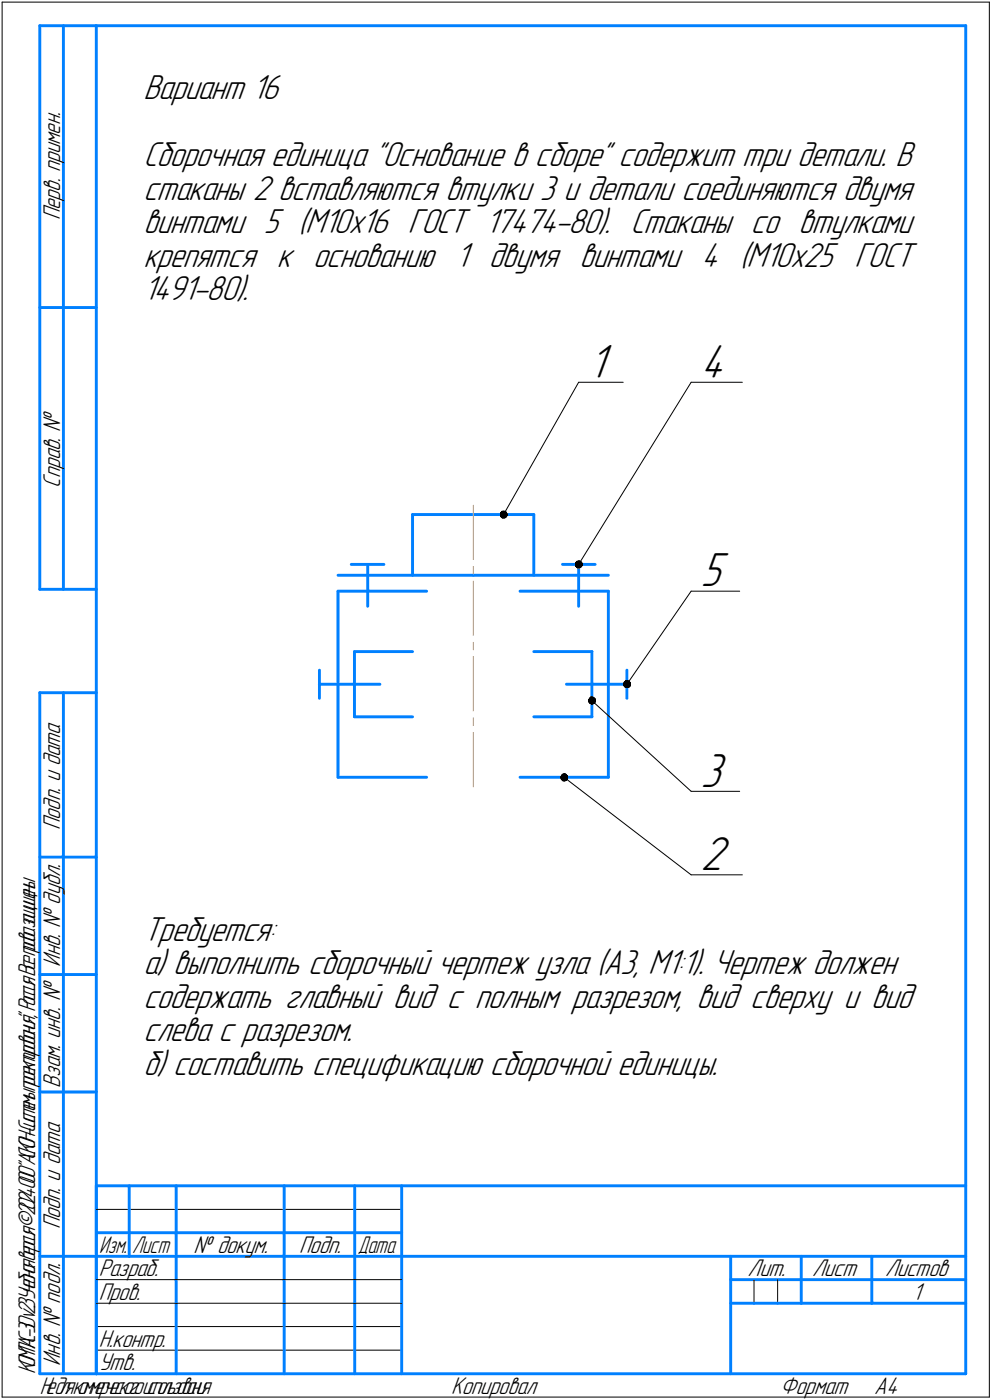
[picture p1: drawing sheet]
<svg xmlns="http://www.w3.org/2000/svg" width="211mm" height="298mm" viewBox="0 0 211 298" stroke-linecap="round" stroke-linejoin="round" font-family="sans-serif">
<g fill="none" stroke="#000" stroke-width=".21">
<path d="M.5 .5h210zM.5 .5v297zM210.5 .5v297zM123.1 81.4l-16 28.2zM123.1 81.4h9.5zM147 81.4l-23.9 38.8zM147 81.4h10.9zM147 125.9l-13.6 19.8zM147 125.9h10.4zM125.9 149.2l21.1 19.3zM120 165.5l27 20.8zM147 168.5h10.4z"/>
<path d="M147 186.3h10.9zM20.5 257.5h65zM20.5 272.5h17zM20.5 277.5h17zM37.5 272.5h23zM37.5 277.5h23zM60.5 272.5h15zM60.5 277.5h15zM75.5 272.5h10zM75.5 277.5h10zM160.4 272.5v5zM165.4 272.5v5z"/>
<path d="M.5 297.5h210zM20.5 282.4h65zM20.5 287.5h65z"/>
</g>
<g fill="none" stroke="#0080ff" stroke-width=".62">
<path d="M8.5 5.5v120zM8.5 5.5h12zM13.5 5.5v120zM20.5 5.5h185zM20.5 5.5v287zM205.5 5.5v287zM8.5 65.5h12zM87.8 109.6h12.9zM87.8 109.6v12.9zM100.7 109.6h12.9zM113.6 109.6v12.9zM8.5 125.5h12z"/>
<path d="M71.9 122.5h28.8zM71.9 125.9h18.9zM71.9 125.9v19.8zM74.7 120.2h7zM75.4 138.7v7zM75.4 138.7h12.4zM78.2 120.2v8.9zM100.7 122.5h28.7zM110.6 125.9h18.8zM113.6 138.7h12.3zM119.7 120.2h6.9zM123.1 120.2v8.9z"/>
<path d="M125.9 138.7v7zM129.4 125.9v19.8zM8.5 147.5v145zM8.5 147.5h12zM13.5 147.5v145zM68 145.7h3.9zM68 142.7v3zM68 145.7v3zM71.9 145.7h8.9zM71.9 145.7v19.8zM75.4 145.7v6.9zM75.4 152.6h12.4z"/>
<path d="M113.6 152.6h12.3zM120.5 145.7h8.9zM125.9 145.7v6.9zM129.4 145.7h4zM129.4 145.7v19.8zM133.4 142.7v3zM133.4 145.7v3zM71.9 165.5h18.9zM110.6 165.5h18.8zM8.5 182.5h12zM8.5 207.5h12zM8.5 232.5h12z"/>
<path d="M20.5 252.5h185zM20.5 252.5v40zM27.5 252.5v15zM37.5 252.5v25zM60.5 252.5v25zM75.5 252.5v25zM85.5 252.5v40zM8.5 267.5h12zM20.5 262.5h7zM20.5 267.5h7zM27.5 262.5h10zM27.5 267.5h10z"/>
<path d="M37.5 277.5v15zM37.5 262.5h23zM37.5 267.5h23zM60.5 277.5v15zM60.5 262.5h15zM60.5 267.5h15zM75.5 277.5v15zM75.5 262.5h10zM75.5 267.5h10zM85.5 267.5h120zM155.4 267.5v25zM155.4 272.5h15.1z"/>
<path d="M155.4 277.5h5zM160.4 277.5h5zM165.4 277.5h5.1zM170.5 267.5v10zM170.5 272.5h35zM170.5 277.5h15zM185.5 267.5v10zM185.5 277.5h20zM8.5 292.5h12zM20.5 292.5h185z"/>
</g>
<path d="M100.7 107.6v11.5zM100.7 120.6v1.6zM100.7 123.7v11.5zM100.7 136.8v1.5zM100.7 139.8v11.6zM100.7 152.9v1.6zM100.7 156v11.5z" fill="none" stroke="#ff8000" stroke-width=".21"/>
<g fill="#fff" stroke="#fff" stroke-width=".21">
<path d="M125.1 72.6h5.5zM125.1 72.7h5.5zM125.1 72.8h5.5zM125.1 72.8h5.5zM125.1 72.9h5.5zM125.1 72.9h5.5zM125.1 73h5.5zM125.1 73h5.5zM125.1 73.1h5.5zM125.1 73.2h5.5zM125.1 73.2h5.5zM125.1 73.3h5.5zM125.1 73.3h5.5zM125.1 73.4h5.5zM125.1 73.4h5.5zM125.1 73.5h5.5zM125.1 73.5h5.5zM125.1 73.6h5.5zM125.1 73.7h5.5zM125.1 73.7h5.5zM125.1 73.8h5.5zM125.1 73.8h5.5zM125.1 73.9h5.5zM125.1 73.9h5.5zM125.1 74h5.5zM125.1 74.1h5.5zM125.1 74.1h5.5zM125.1 74.2h5.5zM125.1 74.2h5.5zM125.1 74.3h5.5zM125.1 74.3h5.5zM125.1 74.4h5.5zM125.1 74.5h5.5zM125.1 74.5h5.5zM125.1 74.6h5.5zM125.1 74.6h5.5zM125.1 74.7h5.5zM125.1 74.7h5.5zM125.1 74.8h5.5zM125.1 74.8h5.5zM125.1 74.9h5.5zM125.1 75h5.5zM125.1 75h5.5zM125.1 75.1h5.5zM125.1 75.1h5.5zM125.1 75.2h5.5zM125.1 75.2h5.5zM125.1 75.3h5.5zM125.1 75.4h5.5zM125.1 75.4h5.5zM125.1 75.5h5.5zM125.1 75.5h5.5zM125.1 75.6h5.5zM125.1 75.6h5.5zM125.1 75.7h5.5zM125.1 75.7h5.5zM125.1 75.8h5.5zM125.1 75.9h5.5zM125.1 75.9h5.5zM125.1 76h5.5zM125.1 76h5.5zM125.1 76.1h5.5zM125.1 76.1h5.5zM125.1 76.2h5.5zM125.1 76.3h5.5zM125.1 76.3h5.5zM125.1 76.4h5.5zM125.1 76.4h5.5zM125.1 76.5h5.5zM125.1 76.5h5.5zM125.1 76.6h5.5zM125.1 76.7h5.5zM125.1 76.7h5.5zM125.1 76.8h5.5zM125.1 76.8h5.5zM125.1 76.9h5.5zM125.1 76.9h5.5zM125.1 77h5.5zM125.1 77h5.5zM125.1 77.1h5.5zM125.1 77.2h5.5zM125.1 77.2h5.5zM125.1 77.3h5.5zM125.1 77.3h5.5zM125.1 77.4h5.5zM125.1 77.4h5.5zM125.1 77.5h5.5zM125.1 77.6h5.5zM125.1 77.6h5.5zM125.1 77.7h5.5zM125.1 77.7h5.5zM125.1 77.8h5.5zM125.1 77.8h5.5zM125.1 77.9h5.5zM125.1 77.9h5.5zM125.1 78h5.5zM125.1 78.1h5.5zM125.1 78.1h5.5zM125.1 78.2h5.5zM125.1 78.2h5.5zM125.1 78.3h5.5zM125.1 78.3h5.5zM125.1 78.4h5.5zM125.1 78.5h5.5zM125.1 78.5h5.5zM125.1 78.6h5.5zM125.1 78.6h5.5zM125.1 78.7h5.5zM125.1 78.7h5.5zM125.1 78.8h5.5zM125.1 78.9h5.5zM125.1 78.9h5.5zM125.1 79h5.5zM125.1 79h5.5zM125.1 79.1h5.5zM125.1 79.1h5.5zM125.1 79.2h5.5zM125.1 79.2h5.5zM125.1 79.3h5.5zM125.1 79.4h5.5zM125.1 79.4h5.5zM125.1 79.5h5.5zM125.1 79.5h5.5zM125.1 79.6h5.5zM125.1 79.6h5.5zM125.1 79.7h5.5zM125.1 79.8h5.5zM125.1 79.8h5.5zM125.1 79.9h5.5zM125.1 79.9h5.5zM125.1 80h5.5zM125.1 80h5.5zM125.1 80.1h5.5zM125.1 80.2h5.5zM125.1 80.2h5.5zM125.1 80.3h5.5zM125.1 80.3h5.5zM125.1 80.4h5.5zM125.1 80.4h5.5zM125.1 80.5h5.5zM125.1 80.5h5.5zM125.1 80.6h5.5zM125.1 80.7h5.5zM125.1 80.7h5.5zM125.1 80.8h5.5zM125.1 80.8h5.5zM125.1 80.9h5.5zM125.1 80.9h5.5zM125.1 81h5.5zM125.1 81.1h5.5zM125.1 81.1h5.5zM125.1 81.2h5.5zM125.1 81.2h5.5zM125.1 81.3h5.5zM125.1 81.3h5.5zM125.1 81.4h5.5zM125.1 81.4h5.5zM125.1 81.5h5.5zM125.1 81.6h5.5zM125.1 81.6h5.5zM125.1 81.7h5.5zM125.1 81.7h5.5zM125.1 81.8h5.5zM125.1 81.8h5.5zM125.1 81.9h5.5zM125.1 82h5.5zM125.1 82h5.5zM125.1 82.1h5.5zM125.1 82.1h5.5zM125.1 82.2h5.5zM125.1 82.2h5.5zM125.1 82.3h5.5zM125.1 82.4h5.5zM125.1 82.4h5.5zM125.1 82.5h5.5z"/>
<path d="M149 72.6h7zM149 72.7h7zM149 72.8h7zM149 72.8h7zM149 72.9h7zM149 72.9h7zM149 73h7zM149 73h7zM149 73.1h7zM149 73.2h7zM149 73.2h7zM149 73.3h7zM149 73.3h7zM149 73.4h7zM149 73.4h7zM149 73.5h7zM149 73.5h7zM149 73.6h7zM149 73.7h7zM149 73.7h7zM149 73.8h7zM149 73.8h7zM149 73.9h7zM149 73.9h7zM149 74h7zM149 74.1h7zM149 74.1h7zM149 74.2h7zM149 74.2h7zM149 74.3h7zM149 74.3h7zM149 74.4h7zM149 74.5h7zM149 74.5h7zM149 74.6h7zM149 74.6h7zM149 74.7h7zM149 74.7h7zM149 74.8h7zM149 74.8h7zM149 74.9h7zM149 75h7zM149 75h7zM149 75.1h7zM149 75.1h7zM149 75.2h7zM149 75.2h7zM149 75.3h7zM149 75.4h7zM149 75.4h7zM149 75.5h7zM149 75.5h7zM149 75.6h7zM149 75.6h7zM149 75.7h7zM149 75.7h7zM149 75.8h7zM149 75.9h7zM149 75.9h7zM149 76h7zM149 76h7zM149 76.1h7zM149 76.1h7zM149 76.2h7zM149 76.3h7zM149 76.3h7zM149 76.4h7zM149 76.4h7zM149 76.5h7zM149 76.5h7zM149 76.6h7zM149 76.7h7zM149 76.7h7zM149 76.8h7zM149 76.8h7zM149 76.9h7zM149 76.9h7zM149 77h7zM149 77h7zM149 77.1h7zM149 77.2h7zM149 77.2h7zM149 77.3h7zM149 77.3h7zM149 77.4h7zM149 77.4h7zM149 77.5h7zM149 77.6h7zM149 77.6h7zM149 77.7h7zM149 77.7h7zM149 77.8h7zM149 77.8h7zM149 77.9h7zM149 77.9h7zM149 78h7zM149 78.1h7zM149 78.1h7zM149 78.2h7zM149 78.2h7zM149 78.3h7zM149 78.3h7zM149 78.4h7zM149 78.5h7zM149 78.5h7zM149 78.6h7zM149 78.6h7zM149 78.7h7zM149 78.7h7zM149 78.8h7zM149 78.9h7zM149 78.9h7zM149 79h7zM149 79h7zM149 79.1h7zM149 79.1h7zM149 79.2h7zM149 79.2h7zM149 79.3h7zM149 79.4h7zM149 79.4h7zM149 79.5h7zM149 79.5h7zM149 79.6h7zM149 79.6h7zM149 79.7h7zM149 79.8h7zM149 79.8h7zM149 79.9h7zM149 79.9h7zM149 80h7zM149 80h7zM149 80.1h7zM149 80.2h7zM149 80.2h7zM149 80.3h7zM149 80.3h7zM149 80.4h7zM149 80.4h7zM149 80.5h7zM149 80.5h7zM149 80.6h7zM149 80.7h7zM149 80.7h7zM149 80.8h7zM149 80.8h7zM149 80.9h7zM149 80.9h7zM149 81h7zM149 81.1h7zM149 81.1h7zM149 81.2h7zM149 81.2h7zM149 81.3h7zM149 81.3h7zM149 81.4h7zM149 81.4h7zM149 81.5h7zM149 81.6h7zM149 81.6h7zM149 81.7h7zM149 81.7h7zM149 81.8h7zM149 81.8h7zM149 81.9h7zM149 82h7zM149 82h7zM149 82.1h7zM149 82.1h7zM149 82.2h7zM149 82.2h7zM149 82.3h7zM149 82.4h7zM149 82.4h7zM149 82.5h7z"/>
<path d="M149 117.1h6.4zM149 117.2h6.4zM149 117.2h6.4zM149 117.3h6.4zM149 117.3h6.4zM149 117.4h6.4zM149 117.5h6.4zM149 117.5h6.4zM149 117.6h6.4zM149 117.6h6.4zM149 117.7h6.4zM149 117.7h6.4zM149 117.8h6.4zM149 117.9h6.4zM149 117.9h6.4zM149 118h6.4zM149 118h6.4zM149 118.1h6.4zM149 118.1h6.4zM149 118.2h6.4zM149 118.3h6.4zM149 118.3h6.4zM149 118.4h6.4zM149 118.4h6.4zM149 118.5h6.4zM149 118.5h6.4zM149 118.6h6.4zM149 118.6h6.4zM149 118.7h6.4zM149 118.8h6.4zM149 118.8h6.4zM149 118.9h6.4zM149 118.9h6.4zM149 119h6.4zM149 119h6.4zM149 119.1h6.4zM149 119.2h6.4zM149 119.2h6.4zM149 119.3h6.4zM149 119.3h6.4zM149 119.4h6.4zM149 119.4h6.4zM149 119.5h6.4zM149 119.5h6.4zM149 119.6h6.4zM149 119.7h6.4zM149 119.7h6.4zM149 119.8h6.4zM149 119.8h6.4zM149 119.9h6.4zM149 119.9h6.4zM149 120h6.4zM149 120.1h6.4zM149 120.1h6.4zM149 120.2h6.4zM149 120.2h6.4zM149 120.3h6.4zM149 120.3h6.4zM149 120.4h6.4zM149 120.5h6.4zM149 120.5h6.4zM149 120.6h6.4zM149 120.6h6.4zM149 120.7h6.4zM149 120.7h6.4zM149 120.8h6.4zM149 120.8h6.4zM149 120.9h6.4zM149 121h6.4zM149 121h6.4zM149 121.1h6.4zM149 121.1h6.4zM149 121.2h6.4zM149 121.2h6.4zM149 121.3h6.4zM149 121.4h6.4zM149 121.4h6.4zM149 121.5h6.4zM149 121.5h6.4zM149 121.6h6.4zM149 121.6h6.4zM149 121.7h6.4zM149 121.8h6.4zM149 121.8h6.4zM149 121.9h6.4zM149 121.9h6.4zM149 122h6.4zM149 122h6.4zM149 122.1h6.4zM149 122.1h6.4zM149 122.2h6.4zM149 122.3h6.4zM149 122.3h6.4zM149 122.4h6.4zM149 122.4h6.4zM149 122.5h6.4zM149 122.5h6.4zM149 122.6h6.4zM149 122.7h6.4zM149 122.7h6.4zM149 122.8h6.4zM149 122.8h6.4zM149 122.9h6.4zM149 122.9h6.4zM149 123h6.4zM149 123h6.4zM149 123.1h6.4zM149 123.2h6.4zM149 123.2h6.4zM149 123.3h6.4zM149 123.3h6.4zM149 123.4h6.4zM149 123.4h6.4zM149 123.5h6.4zM149 123.6h6.4zM149 123.6h6.4zM149 123.7h6.4zM149 123.7h6.4zM149 123.8h6.4zM149 123.8h6.4zM149 123.9h6.4zM149 124h6.4zM149 124h6.4zM149 124.1h6.4zM149 124.1h6.4zM149 124.2h6.4zM149 124.2h6.4zM149 124.3h6.4zM149 124.3h6.4zM149 124.4h6.4zM149 124.5h6.4zM149 124.5h6.4zM149 124.6h6.4zM149 124.6h6.4zM149 124.7h6.4zM149 124.7h6.4zM149 124.8h6.4zM149 124.9h6.4zM149 124.9h6.4zM149 125h6.4zM149 125h6.4zM149 125.1h6.4zM149 125.1h6.4zM149 125.2h6.4zM149 125.3h6.4zM149 125.3h6.4zM149 125.4h6.4zM149 125.4h6.4zM149 125.5h6.4zM149 125.5h6.4zM149 125.6h6.4zM149 125.6h6.4zM149 125.7h6.4zM149 125.8h6.4zM149 125.8h6.4zM149 125.9h6.4zM149 125.9h6.4zM149 126h6.4zM149 126h6.4zM149 126.1h6.4zM149 126.2h6.4zM149 126.2h6.4zM149 126.3h6.4zM149 126.3h6.4zM149 126.4h6.4zM149 126.4h6.4zM149 126.5h6.4zM149 126.5h6.4zM149 126.6h6.4zM149 126.7h6.4zM149 126.7h6.4zM149 126.8h6.4zM149 126.8h6.4zM149 126.9h6.4zM149 126.9h6.4z"/>
<path d="M149 177.5h7zM149 177.6h7zM149 177.6h7zM149 177.7h7zM149 177.7h7zM149 177.8h7zM149 177.9h7zM149 177.9h7zM149 178h7zM149 178h7zM149 178.1h7zM149 178.1h7zM149 178.2h7zM149 178.3h7zM149 178.3h7zM149 178.4h7zM149 178.4h7zM149 178.5h7zM149 178.5h7zM149 178.6h7zM149 178.6h7zM149 178.7h7zM149 178.8h7zM149 178.8h7zM149 178.9h7zM149 178.9h7zM149 179h7zM149 179h7zM149 179.1h7zM149 179.2h7zM149 179.2h7zM149 179.3h7zM149 179.3h7zM149 179.4h7zM149 179.4h7zM149 179.5h7zM149 179.5h7zM149 179.6h7zM149 179.7h7zM149 179.7h7zM149 179.8h7zM149 179.8h7zM149 179.9h7zM149 179.9h7zM149 180h7zM149 180.1h7zM149 180.1h7zM149 180.2h7zM149 180.2h7zM149 180.3h7zM149 180.3h7zM149 180.4h7zM149 180.5h7zM149 180.5h7zM149 180.6h7zM149 180.6h7zM149 180.7h7zM149 180.7h7zM149 180.8h7zM149 180.8h7zM149 180.9h7zM149 181h7zM149 181h7zM149 181.1h7zM149 181.1h7zM149 181.2h7zM149 181.2h7zM149 181.3h7zM149 181.4h7zM149 181.4h7zM149 181.5h7zM149 181.5h7zM149 181.6h7zM149 181.6h7zM149 181.7h7zM149 181.8h7zM149 181.8h7zM149 181.9h7zM149 181.9h7zM149 182h7zM149 182h7zM149 182.1h7zM149 182.1h7zM149 182.2h7zM149 182.3h7zM149 182.3h7zM149 182.4h7zM149 182.4h7zM149 182.5h7zM149 182.5h7zM149 182.6h7zM149 182.7h7zM149 182.7h7zM149 182.8h7zM149 182.8h7zM149 182.9h7zM149 182.9h7zM149 183h7zM149 183h7zM149 183.1h7zM149 183.2h7zM149 183.2h7zM149 183.3h7zM149 183.3h7zM149 183.4h7zM149 183.4h7zM149 183.5h7zM149 183.6h7zM149 183.6h7zM149 183.7h7zM149 183.7h7zM149 183.8h7zM149 183.8h7zM149 183.9h7zM149 184h7zM149 184h7zM149 184.1h7zM149 184.1h7zM149 184.2h7zM149 184.2h7zM149 184.3h7zM149 184.3h7zM149 184.4h7zM149 184.5h7zM149 184.5h7zM149 184.6h7zM149 184.6h7zM149 184.7h7zM149 184.7h7zM149 184.8h7zM149 184.9h7zM149 184.9h7zM149 185h7zM149 185h7zM149 185.1h7zM149 185.1h7zM149 185.2h7zM149 185.3h7zM149 185.3h7zM149 185.4h7zM149 185.4h7zM149 185.5h7zM149 185.5h7zM149 185.6h7zM149 185.6h7zM149 185.7h7zM149 185.8h7zM149 185.8h7zM149 185.9h7zM149 185.9h7zM149 186h7zM149 186h7zM149 186.1h7zM149 186.2h7zM149 186.2h7zM149 186.3h7zM149 186.3h7zM149 186.4h7zM149 186.4h7zM149 186.5h7zM149 186.5h7zM149 186.6h7zM149 186.7h7zM149 186.7h7zM149 186.8h7zM149 186.8h7zM149 186.9h7zM149 186.9h7zM149 187h7zM149 187.1h7zM149 187.1h7zM149 187.2h7zM149 187.2h7zM149 187.3h7zM149 187.3h7z"/>
<path d="M149 159.7h6.4zM149 159.8h6.4zM149 159.9h6.4zM149 159.9h6.4zM149 160h6.4zM149 160h6.4zM149 160.1h6.4zM149 160.1h6.4zM149 160.2h6.4zM149 160.2h6.4zM149 160.3h6.4zM149 160.4h6.4zM149 160.4h6.4zM149 160.5h6.4zM149 160.5h6.4zM149 160.6h6.4zM149 160.6h6.4zM149 160.7h6.4zM149 160.8h6.4zM149 160.8h6.4zM149 160.9h6.4zM149 160.9h6.4zM149 161h6.4zM149 161h6.4zM149 161.1h6.4zM149 161.1h6.4zM149 161.2h6.4zM149 161.3h6.4zM149 161.3h6.4zM149 161.4h6.4zM149 161.4h6.4zM149 161.5h6.4zM149 161.5h6.4zM149 161.6h6.4zM149 161.7h6.4zM149 161.7h6.4zM149 161.8h6.4zM149 161.8h6.4zM149 161.9h6.4zM149 161.9h6.4zM149 162h6.4zM149 162.1h6.4zM149 162.1h6.4zM149 162.2h6.4zM149 162.2h6.4zM149 162.3h6.4zM149 162.3h6.4zM149 162.4h6.4zM149 162.4h6.4zM149 162.5h6.4zM149 162.6h6.4zM149 162.6h6.4zM149 162.7h6.4zM149 162.7h6.4zM149 162.8h6.4zM149 162.8h6.4zM149 162.9h6.4zM149 163h6.4zM149 163h6.4zM149 163.1h6.4zM149 163.1h6.4zM149 163.2h6.4zM149 163.2h6.4zM149 163.3h6.4zM149 163.4h6.4zM149 163.4h6.4zM149 163.5h6.4zM149 163.5h6.4zM149 163.6h6.4zM149 163.6h6.4zM149 163.7h6.4zM149 163.7h6.4zM149 163.8h6.4zM149 163.9h6.4zM149 163.9h6.4zM149 164h6.4zM149 164h6.4zM149 164.1h6.4zM149 164.1h6.4zM149 164.2h6.4zM149 164.3h6.4zM149 164.3h6.4zM149 164.4h6.4zM149 164.4h6.4zM149 164.5h6.4zM149 164.5h6.4zM149 164.6h6.4zM149 164.6h6.4zM149 164.7h6.4zM149 164.8h6.4zM149 164.8h6.4zM149 164.9h6.4zM149 164.9h6.4zM149 165h6.4zM149 165h6.4zM149 165.1h6.4zM149 165.2h6.4zM149 165.2h6.4zM149 165.3h6.4zM149 165.3h6.4zM149 165.4h6.4zM149 165.4h6.4zM149 165.5h6.4zM149 165.6h6.4zM149 165.6h6.4zM149 165.7h6.4zM149 165.7h6.4zM149 165.8h6.4zM149 165.8h6.4zM149 165.9h6.4zM149 165.9h6.4zM149 166h6.4zM149 166.1h6.4zM149 166.1h6.4zM149 166.2h6.4zM149 166.2h6.4zM149 166.3h6.4zM149 166.3h6.4zM149 166.4h6.4zM149 166.5h6.4zM149 166.5h6.4zM149 166.6h6.4zM149 166.6h6.4zM149 166.7h6.4zM149 166.7h6.4zM149 166.8h6.4zM149 166.8h6.4zM149 166.9h6.4zM149 167h6.4zM149 167h6.4zM149 167.1h6.4zM149 167.1h6.4zM149 167.2h6.4zM149 167.2h6.4zM149 167.3h6.4zM149 167.4h6.4zM149 167.4h6.4zM149 167.5h6.4zM149 167.5h6.4zM149 167.6h6.4zM149 167.6h6.4zM149 167.7h6.4zM149 167.8h6.4zM149 167.8h6.4zM149 167.9h6.4zM149 167.9h6.4zM149 168h6.4zM149 168h6.4zM149 168.1h6.4zM149 168.1h6.4zM149 168.2h6.4zM149 168.3h6.4zM149 168.3h6.4zM149 168.4h6.4zM149 168.4h6.4zM149 168.5h6.4zM149 168.5h6.4zM149 168.6h6.4zM149 168.7h6.4zM149 168.7h6.4zM149 168.8h6.4zM149 168.8h6.4zM149 168.9h6.4zM149 168.9h6.4zM149 169h6.4zM149 169.1h6.4zM149 169.1h6.4zM149 169.2h6.4zM149 169.2h6.4zM149 169.3h6.4zM149 169.3h6.4zM149 169.4h6.4zM149 169.4h6.4zM149 169.5h6.4zM149 169.6h6.4z"/>
</g>
<g fill="#000" stroke="#000" stroke-width=".21">
<path d="M106.9 108.8h.5zM106.7 108.9h.8zM106.7 108.9h.9zM106.6 109h1.1zM106.6 109.1h1.2zM106.5 109.1h1.3zM106.5 109.2h1.3zM106.4 109.2h1.5zM106.4 109.3h1.5zM106.4 109.3h1.5zM106.4 109.4h1.5zM106.4 109.4h1.5zM106.4 109.5h1.5zM106.4 109.6h1.5zM106.3 109.6h1.6zM106.4 109.7h1.5zM106.4 109.7h1.5zM106.4 109.8h1.5zM106.5 109.8h1.4zM106.5 109.9h1.4zM106.5 110h1.4zM106.5 110h1.3zM106.6 110.1h1.2zM106.6 110.1h1.1zM106.7 110.2h.9zM106.7 110.2h.9zM106.8 110.3h.6z"/>
<path d="M122.9 119.4h.5zM122.7 119.5h.9zM122.7 119.5h.9zM122.6 119.6h1.1zM122.5 119.7h1.2zM122.5 119.7h1.3zM122.4 119.8h1.4zM122.4 119.8h1.4zM122.4 119.9h1.5zM122.4 119.9h1.5zM122.4 120h1.6zM122.4 120.1h1.6zM122.4 120.1h1.6zM122.3 120.2h1.7zM122.4 120.2h1.6zM122.4 120.3h1.6zM122.4 120.3h1.5zM122.4 120.4h1.5zM122.4 120.5h1.5zM122.4 120.5h1.4zM122.4 120.6h1.4zM122.4 120.6h1.4zM122.5 120.7h1.2zM122.6 120.7h1.1zM122.7 120.8h.9zM122.7 120.8h.9zM122.8 120.9h.6z"/>
<path d="M125.6 148.4h.5zM125.6 148.4h.6zM125.5 148.5h.8zM125.5 148.6h.9zM125.4 148.6h1.1zM125.3 148.7h1.2zM125.3 148.7h1.3zM125.3 148.8h1.4zM125.3 148.8h1.4zM125.3 148.9h1.4zM125.2 149h1.5zM125.2 149h1.5zM125.1 149.1h1.6zM125.2 149.1h1.5zM125.2 149.2h1.5zM125.2 149.2h1.5zM125.2 149.3h1.5zM125.2 149.4h1.5zM125.2 149.4h1.5zM125.2 149.5h1.5zM125.3 149.5h1.4zM125.3 149.6h1.3zM125.4 149.6h1.2zM125.4 149.7h1.1zM125.5 149.7h1zM125.5 149.8h.9zM125.6 149.9h.7zM125.8 149.9h.3z"/>
<path d="M133 144.9h.7zM133 145h.8zM132.9 145.1h1zM132.9 145.1h1zM132.8 145.2h1.2zM132.8 145.2h1.3zM132.7 145.3h1.4zM132.7 145.3h1.4zM132.7 145.4h1.5zM132.7 145.5h1.5zM132.6 145.5h1.6zM132.6 145.6h1.6zM132.6 145.6h1.6zM132.6 145.7h1.6zM132.6 145.7h1.6zM132.6 145.8h1.6zM132.6 145.9h1.6zM132.7 145.9h1.5zM132.7 146h1.5zM132.7 146h1.5zM132.7 146.1h1.4zM132.8 146.1h1.3zM132.8 146.2h1.2zM132.9 146.2h1zM132.9 146.3h1zM133 146.4h.8zM133.2 146.4h.4z"/>
<path d="M119.9 164.8h.4zM119.7 164.8h.7zM119.6 164.9h.9zM119.5 164.9h1.1zM119.5 165h1.1zM119.4 165h1.2zM119.4 165.1h1.3zM119.4 165.2h1.3zM119.4 165.2h1.3zM119.3 165.3h1.5zM119.3 165.3h1.5zM119.3 165.4h1.5zM119.3 165.4h1.5zM119.2 165.5h1.6zM119.3 165.6h1.5zM119.3 165.6h1.5zM119.3 165.7h1.5zM119.3 165.7h1.5zM119.3 165.8h1.5zM119.3 165.8h1.4zM119.3 165.9h1.4zM119.4 165.9h1.3zM119.4 166h1.3zM119.5 166.1h1.1zM119.5 166.1h1.1zM119.6 166.2h.9zM119.6 166.2h.8zM119.8 166.3h.4z"/>
</g>
<g font-size="10.8">
<text x="125.1" y="80.4">1</text>
<text x="149" y="80.4">4</text>
<text x="149" y="124.9">5</text>
<text x="149" y="167.5">3</text>
<text x="149" y="185.3">2</text>
</g>
<g font-size="7.8">
<text x="30.5" y="21.1">Вариант 16</text>
<text x="30.5" y="35.4">Сборочная единица &quot;Основание в сборе&quot; содержит три детали. В</text>
<text x="30.5" y="42.5">стаканы 2 вставляются втулки 3 и детали соединяются двумя</text>
<text x="30.5" y="49.6">винтами 5 (М10х16 ГОСТ 17474-80). Стаканы со втулками</text>
<text x="30.5" y="56.8">крепятся к основанию 1 двумя винтами 4 (М10х25 ГОСТ</text>
<text x="30.5" y="63.9">1491-80).</text>
<text x="30.5" y="200.3">Требуется:</text>
<text x="30.5" y="207.5">а) выполнить сборочный чертеж узла (А3, М1:1). Чертеж должен</text>
<text x="30.5" y="214.6">содержать главный вид с полным разрезом, вид сверху и вид</text>
<text x="30.5" y="221.7">слева с разрезом.</text>
<text x="30.5" y="228.9">б) составить спецификацию сборочной единицы.</text>
</g>
<g font-size="5.5">
<text x="12.8" y="46.9" transform="rotate(-90 12.8 46.9)">Перв. примен.</text>
<text x="12.8" y="103.8" transform="rotate(-90 12.8 103.8)">Справ. №</text>
<text x="12.8" y="176.7" transform="rotate(-90 12.8 176.7)">Подп. и дата</text>
<text x="12.8" y="205.8" transform="rotate(-90 12.8 205.8)">Инв. № дубл.</text>
<text x="12.8" y="231.6" transform="rotate(-90 12.8 231.6)">Взам. инв. №</text>
<text x="12.8" y="261.7" transform="rotate(-90 12.8 261.7)">Подп. и дата</text>
<text x="41.2" y="266.8">№ докум.</text>
<text x="63.6" y="266.8">Подп.</text>
<text x="21" y="271.8">Разраб.</text>
<text x="159.1" y="271.8">Лит.</text>
<text x="172.8" y="271.8">Лист</text>
<text x="188.3" y="271.8">Листов</text>
<text x="21" y="276.8">Пров.</text>
<text x="194.1" y="276.8">1</text>
<text x="21" y="286.8">Н.контр.</text>
<text x="12.8" y="290.8" transform="rotate(-90 12.8 290.8)">Инв. № подл.</text>
<text x="21" y="291.8">Утв.</text>
<text x="96" y="296.8">Копировал</text>
<text x="166" y="296.8">Формат</text>
<text x="186" y="296.8">A4</text>
</g>
<g font-size="5.4">
<text x="21.1" y="266.8">Изм.</text>
<text x="28.1" y="266.8">Лист</text>
<text x="76.1" y="266.8">Дата</text>
<text x="7.5" y="292.5" transform="rotate(-90 7.5 292.5)">КОМПАС-3Dv23Учебнаяверсия©2024ООО&quot;АСКОН-Системыпроектирования&quot;,Россия.Всеправазащищены.</text>
<text x="8.5" y="296.7">Недлякоммерческогоиспользования</text>
</g>
</svg>
